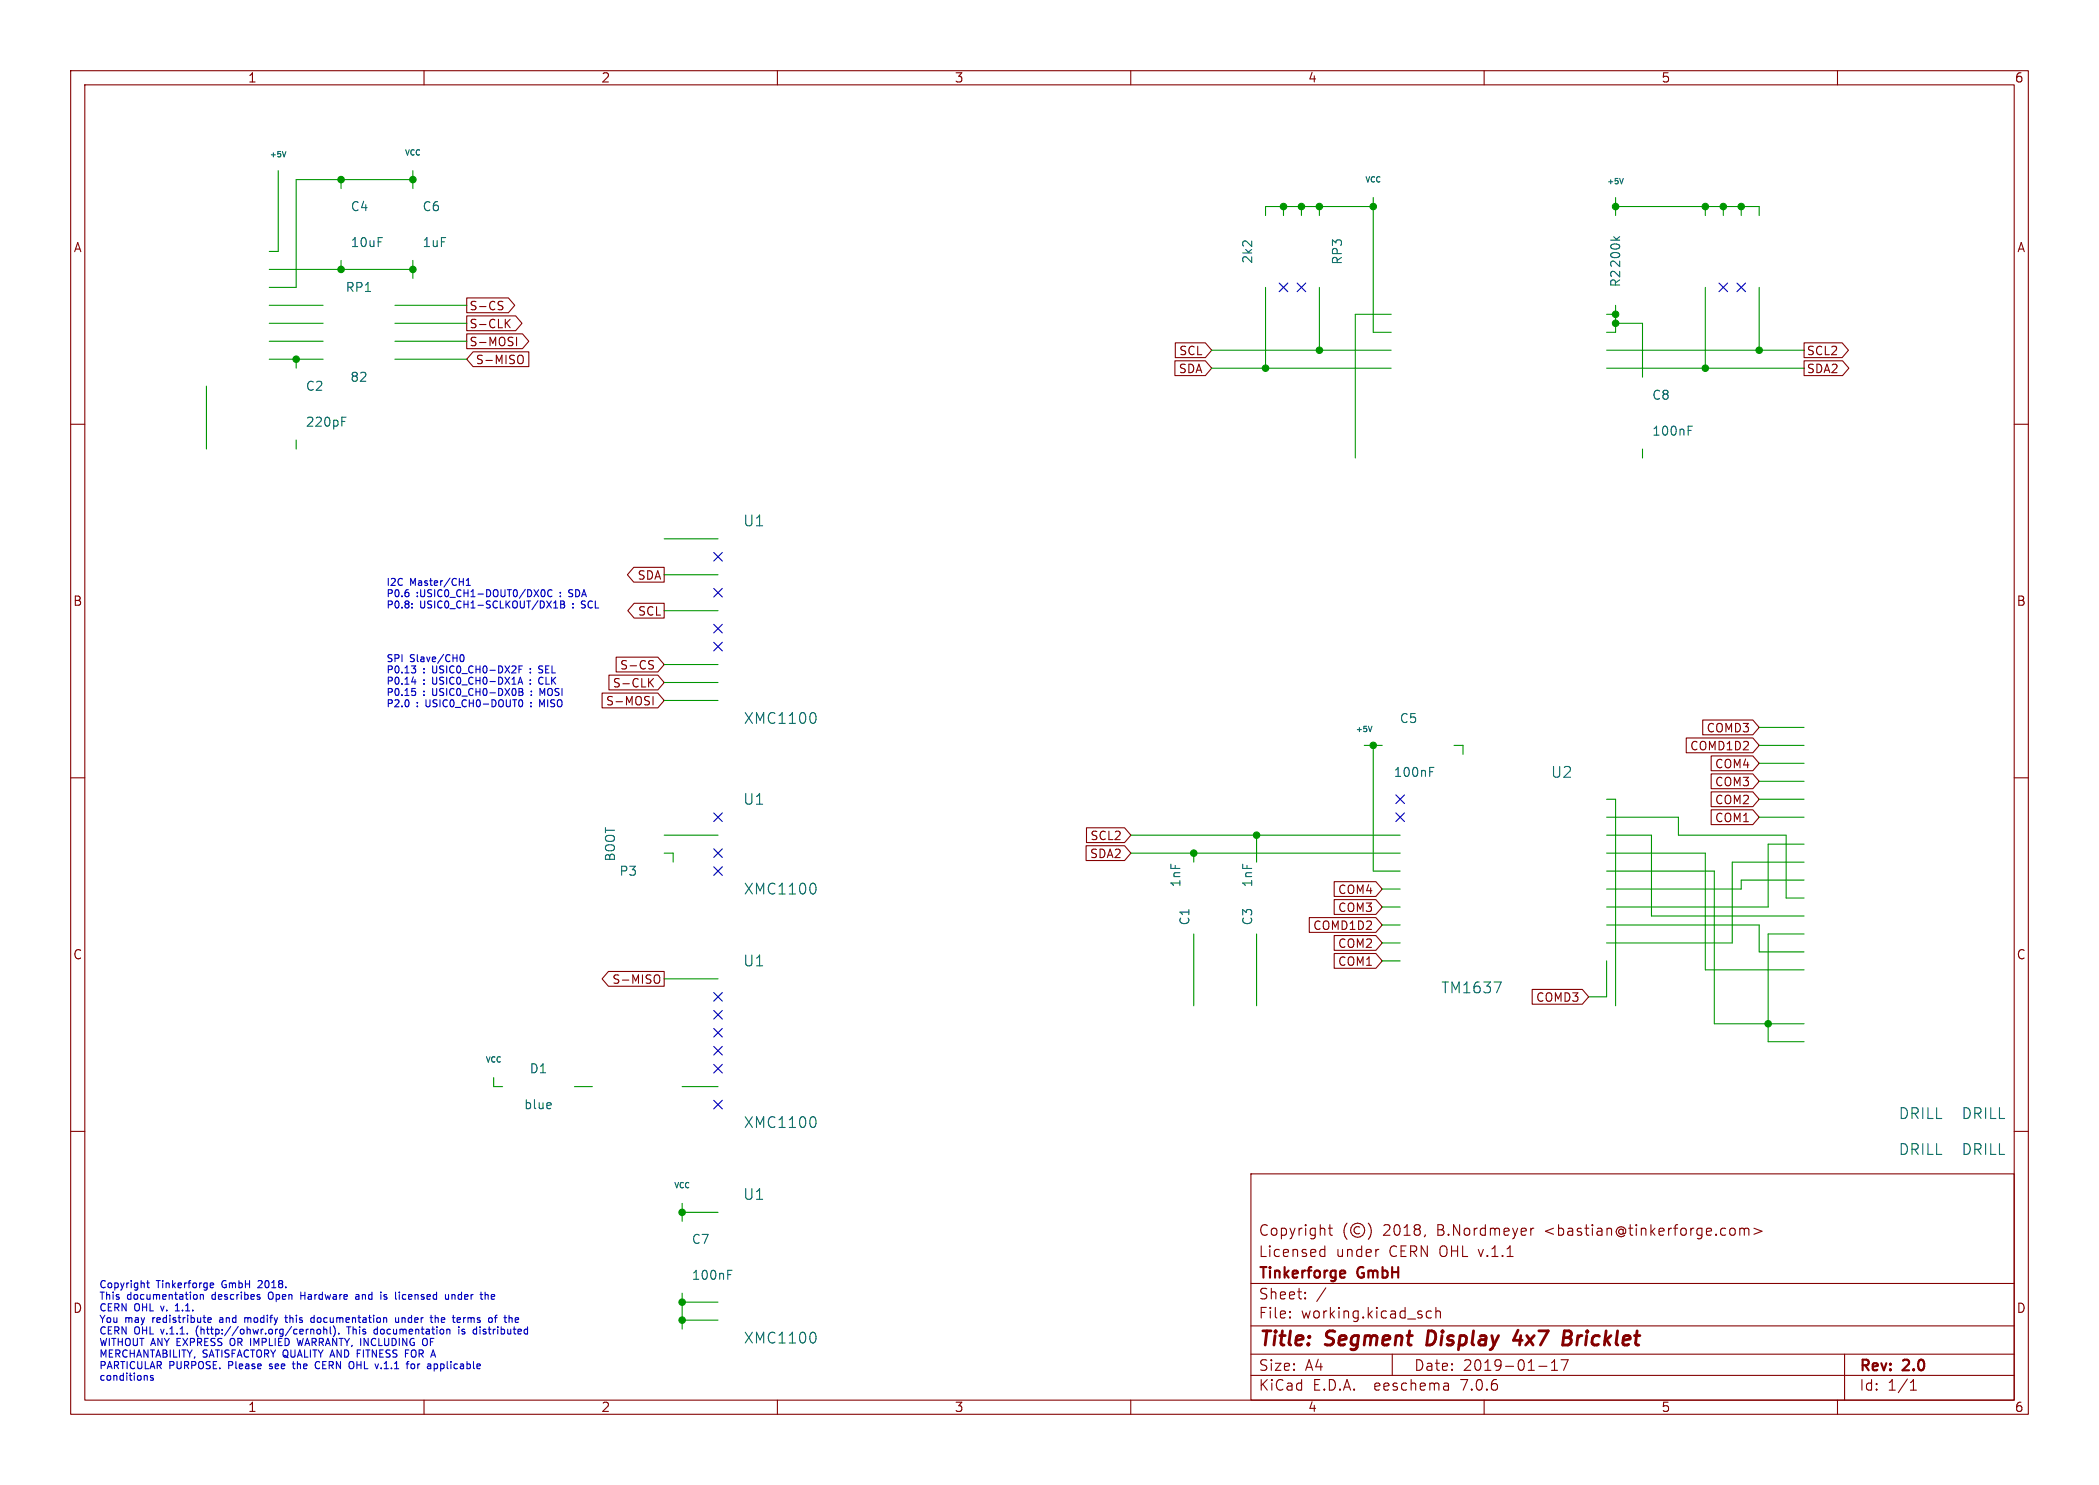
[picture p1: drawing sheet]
<svg xmlns="http://www.w3.org/2000/svg" width="297mm" height="210mm" viewBox="0 0 297 210" stroke-linecap="round" stroke-linejoin="round" font-family="sans-serif">
<g fill="none" stroke="#840000" stroke-width=".15">
<path d="M10 10h277v190h-277zM12 12h273v186h-273zM60 10v2M110 10v2M160 10v2M210 10v2M260 10v2M10 60h2M66 47.2h7.9l.9 1.1-.9 1h-7.9zM66 44.7h7l.9 1-.9 1.1h-7zM66 42.1h5.9l.9 1.1-.9 1h-5.9zM66.9 49.8h7.9v2h-7.9l-.9-1z"/>
<path d="M70.7 43.2l.3 .1 .2 .3-.3 .2h-.3M70.7 42.6l.5 .1M71.7 45.7l.5 .6M72.2 45.2l-.7 .6M73.1 47.7v1.2M73.5 50.2a.4 .4 0 0 1 .5 .4v.4a.4 .4 0 0 1-.5 .4M166.2 51h4.4l.8 1.1-.8 1h-4.4zM166.3 48.5h4.3l.8 1-.8 1.1h-4.3zM255.3 51h5.4l.9 1.1-.9 1h-5.4zM255.3 48.5h5.4l.9 1-.9 1.1h-5.4zM285 60h2M85.2 98h7.9l.9 1.1-.9 1h-7.9z"/>
<path d="M86.2 95.5h6.9l.9 1-.9 1.1h-6.9zM87.2 92.9h5.9l.9 1.1-.9 1h-5.9zM89.7 80.2h4.3v2.1h-4.3l-.9-1zM89.7 85.3h4.3v2.1h-4.3l-.9-1zM91.9 96.5l.6 .6M92 94l.3 .1 .2 .3-.3 .2h-.3M92 93.4l.5 .1M92.4 98.5v1.2M92.5 96l-.7 .6M10 110h2M153.7 119.6h5.4l.9 1.1-.9 1h-5.4zM153.7 117.1h5.4l.9 1-.9 1.1h-5.4z"/>
<path d="M238.6 104.4h9.4l.9 1-.9 1.1h-9.4zM240.9 101.8h7.1l.9 1.1-.9 1h-7.1zM242.1 114.5h5.9l.9 1.1-.9 1h-5.9zM242.1 106.9h5.9l.9 1.1-.9 1h-5.9zM242.1 112h5.9l.9 1-.9 1.1h-5.9zM242.1 109.4h5.9l.9 1.1-.9 1h-5.9zM285 110h2M86.1 137.4h7.9v2.1h-7.9l-.9-1.1zM92.8 137.9a.4 .4 0 0 1 .6 .4v.4a.4 .4 0 0 1-.6 .4M185.3 129.8h9.4l.9 1-.9 1.1h-9.4zM188.8 124.7h5.9l.9 1-.9 1.1h-5.9zM188.8 127.2h5.9l.9 1.1-.9 1h-5.9z"/>
<path d="M188.8 132.3h5.9l.9 1.1-.9 1h-5.9zM188.8 134.8h5.9l.9 1.1-.9 1h-5.9zM216.8 139.9h7.1l.9 1.1-.9 1h-7.1zM10 160h2M285 160h2M177 166h108v32h-108zM186.9 177.6l.1 .1 .5-.1M186.9 176.8l.1-.1 .5 .1M187.5 176.2v1.5M188 173.7h.5M188.2 173.2v1.3v.1l.3 .1M190.6 173a1.72 1.72 0 0 0 0 2.3"/>
<path d="M192.4 173.6a.52 .52 0 0 0-.8 .4 .52 .52 0 0 0 .8 .4M193.6 173a1.72 1.72 0 0 1 0 2.3M195 176.7h.1M201.7 174.6l-.2 .3M216.6 173.7v1M217 173.7l-.3 .1-.1 .2M245 173.7a.41 .41 0 0 1 .5 .3v.4a.41 .41 0 0 1-.5 .3M246.2 173.8a.37 .37 0 0 1 .6 .1M246.2 173.7v1M246.8 173.9l.2-.2 .4 .1 .1 .9M246.8 173.9v.8M248.2 173.7l1.1 .4-1.1 .5"/>
<path d="M60 198v2M110 198v2M160 198v2M177 194.5h108M177 191.5h108M177 187.5h108M177 181.5h108M182.5 186.3h.1l-.1 .1M182.5 186.3v.1M182.5 185.5v.1M182.5 185.5h.1l-.1 .1M184.7 183.6v.1"/>
<path d="M184.7 183.6h-.1l.1 .1M184.7 182.8v.1M184.7 182.8h-.1l.1 .1M187.6 182.1l-1.3 2M197 191.5v3M202.5 185.5l-.4-.1-.3 .3v.4l.2 .2 .1 .1 .4-.1M203.2 185.5a.37 .37 0 0 1 .6 .1v.8M203.2 184.9v1.5M204.9 195.7l.1 .9M205 196.5l-.2 .1M205 196h-.2M210 198v2"/>
<path d="M217.7 193.2h1.2M219.5 193.8h.9M219.5 192.7l.5-.4v1.5M220.9 192.3h1l-.7 1.5M260 198v2M261 191.5v6.5M270.3 196.6h.9M270.3 195.5l.4-.4v1.5"/>
<circle cx="192.1" cy="174" r="1"/>
</g>
<path d="M202.1 188.2l-.2 2h.4M214.8 188.1l-.7 1.4h1.3M215.2 188.9l-.2 1.3M221.2 189.2h.7M221.4 188.2h.6a.49 .49 0 0 1 .4 .5 .49 .49 0 0 1-.5 .5M221.9 189.2l.3 .1a.58 .58 0 0 1-.3 .9h-.8" fill="none" stroke="#840000" stroke-width=".4"/>
<path d="M190.1 179.7l.2 .1v.2l-.7 .2M190.3 180.6l-.2 .1" fill="none" stroke="#840000" stroke-width=".3"/>
<g fill="none" stroke="#0000c2" stroke-width=".15">
<path d="M58.2 96.4h.7M58.3 97.4h.5M58.3 85.9v.1M58.3 85.4v.1M58.6 94.6l.2 .1v.3l-.2 .2M58.6 97.7l.2 .2v.3l-.2 .2M58.7 96.1v.7M58.8 94.2l-.3 .4M65.2 92.7l.1-.1a.53 .53 0 0 1 .4 .5 .53 .53 0 0 1-.4 .5l-.2-.4zM66 82.8h.6M66 82.1l.3-.3v1M73.3 96.8l.3-1 .4 1"/>
<path d="M73.4 96.5h.5M73.4 94.6h.4M73.4 97.4l.5 .1 .1 .1-.2 .2M73.4 97.8h.4M73.5 99h.1a.53 .53 0 0 1 .4 .5 .53 .53 0 0 1-.4 .5l-.1-.1M73.8 97.8l.2 .2v.3l-.6 .1M73.9 94.2h-.5v1M75 95.1v.1M75 94.6h.1M75 96.1v.1M75 96.7v.1M75.1 99.9v.1"/>
<path d="M75.1 99.3v.1M75.2 98.3v.1M75.2 97.7v.1M76.2 95.1l.4 .1M76.6 95.8a.53 .53 0 0 0-.4 .5 .53 .53 0 0 0 .4 .5M76.6 83.8l.2-.4a.53 .53 0 0 1 .3 .5 .53 .53 0 0 1-.3 .5l-.2-.4M76.6 94.2h-.2l-.2 .2 .1 .2 .3 .1M76.7 99.7l-.3-.7v1M76.7 98.1l-.3-.7v1M78.1 83.5a.47 .47 0 0 0-.6 .3 .47 .47 0 0 0 .4 .6l.2-.1M78.3 86h.6M78.3 85.3l.3-.3v1"/>
<path d="M79.3 84.3v.1M79.3 83.8v.1M79.3 85h.4l.2 .2-.2 .3 .2 .1v.2l-.2 .2h-.4zM79.3 85.5h.4M80.5 84.3l.1 .1M80.6 83.4l-.1 .2 .1 .2M81.1 85.9v.1M81.1 85.4v.1M82.3 85.9l.1 .1M82.4 85l-.1 .2 .1 .2M20.7 194.5l.1 .2v.5M20.7 181.4h.4"/>
<path d="M20.9 181.1v.9l.2 .1M21.7 194.6l-.3-.1-.1 .2v.1l.4 .1v.2h-.4M24.8 185.4h.6M25 184.5l-.2 .2M27.6 183.1h.2l.1 .2v.4h-.3M27.8 187.9v.7M28.3 183.2l.2-.1h.2l.1 .6M28.3 183.1v.6M29.4 186.7l.5-.1-.1-.2-.2-.1-.2 .2 .1 .5h.3M29.7 181.6l.2-.2h.2l.1 .2v.1l-.5 .1M29.7 182l.2 .1h.3M31.1 186.7v.3"/>
<path d="M32.6 189.4v.7M34.6 186.3v.7M34.9 186.3l-.3 .1M36.6 181.1l-.1 .1M36.7 183.4l.1 .2-.1 .1M36.7 183.1h.1M37.1 181.5l-.6 .6h.6M38 182.9v.7M38.1 193.5l.1 .1M38.2 192.9v.3M40.3 186.3h.4M40.4 186v.9l.3 .1"/>
<path d="M41.4 192.9h.3M41.5 192.5v.9l.2 .2M42 189.3l.3 1 .2-.7 .2 .7M42.6 182.7v1M42.6 183.2h.5M44 186.8l.2 .2h.3M44 188v.7M44 188.1l.1-.1h.3v.7M44.5 186.4l-.3-.1-.2 .2M44.5 186v1M44.8 192.6a.5 .5 0 0 0-.2 .6 .5 .5 0 0 0 .6 .3M44.9 188h.3l.2 .2v.3l-.2 .2-.3-.1-.1-.1z"/>
<path d="M45.8 188.1l.2-.1h.2v.7M45.8 187.6v1.1M46.7 187.6v.9l.2 .2M47.2 187.5a1.19 1.19 0 0 1 0 1.5M47.9 188.6v.1M49.3 187.6v1.1M49.9 192.6a.72 .72 0 0 1 0 .9M50.4 183.1h.3l.1 .6M50.5 191.4h.4M50.8 183.3l-.3 .1-.2 .1 .2 .2h.3M53 188.6l.1 .1 .3-.1M53.4 188h-.3l-.1 .1"/>
<path d="M53.4 187.6v1.1M54.3 183.7h.4M54.7 183.1h-.2l-.2 .1 .1 .2 .3 .1M56 186.3v.7h.3l.1-.1M56.4 186.3v.7M56.5 182.7v.1M56.9 186.3v.7M57 183.1l-.1 .2 .1 .4M57 186.3l-.1 .1M57.4 191.4h.3M58.2 192.9h.3l.2 .2v.3l-.2 .2-.3-.1-.1-.1zM60.3 189.3a.72 .72 0 0 1 0 .9"/>
<path d="M61.4 192.9h.3l.2 .2-.1 .4h-.4M61.6 186.4l.1-.1 .3 .1v.6M61.6 186v1M63 183.1l.1 .6h.2h.2M63.5 183.1v.6M63.5 188l.2 .1v.6M64 183.1v.6M64.3 183.1h-.2l-.1 .1M64.9 187.6v.1M64.9 188v.7M65 186.3l.2 .3-.5 .1M65.1 187h-.1"/>
<path d="M65.4 188.6h.3M65.6 186.3v.7M65.6 186.4v.1M65.7 188h-.2l-.1 .1v.2l.3 .1M67.9 187.6v.1M67.9 188v.7M68.8 183.1l.3 .1v.5M69.6 183.1v.6M70 186.3h.3M70 183.3l-.5 .1M70.3 186l-.2 .1v.9M72.9 187h.4"/>
<path d="M72.9 186.4l.3-.1 .2 .3-.5 .1"/>
</g>
<g fill="none" stroke="#009600" stroke-width=".15">
<path d="M38.1 38.1h20.3M39.4 24.1v11.5h-1.3M48.3 25.4v1.3M48.3 36.8v1.3M58.4 24.1v2.6M58.4 36.8v2.6M58.4 25.4h-16.5v15.2h-3.8M181.6 29.2v1.3M184.1 29.2v1.3M186.7 29.2v1.3M194.3 27.9v19.1h2.5M194.3 29.2h-15.2v1.3"/>
<path d="M228.6 27.9v2.6M228.6 29.2h20.3v1.3M241.3 29.2v1.3M243.8 29.2v1.3M246.4 29.2v1.3M29.2 54.6v8.9M38.1 50.8h7.6M38.1 45.7h7.6M38.1 43.2h7.6M38.1 48.3h7.6M41.9 50.8v1.3M55.9 50.8h10.1"/>
<path d="M55.9 45.7h10.1M55.9 43.2h10.1M55.9 48.3h10.1M171.4 49.5h25.4M171.4 52.1h25.4M179.1 40.6v11.5M186.7 40.6v8.9M196.8 44.5h-5v20.3M227.3 49.5h28M227.3 52.1h28M227.3 44.5h1.3M228.6 43.2v3.8h-1.3"/>
<path d="M228.6 45.7h3.8v7.6M241.3 40.6v11.5M248.9 40.6v8.9M41.9 62.2v1.3M94 76.2h7.6M232.4 63.5v1.3M94 86.4h7.6M94 81.3h7.6M94 94h7.6M94 96.5h7.6M94 99.1h7.6M94 118.1h7.6"/>
<path d="M160 118.1h38.1M177.8 118.1v3.8M193 105.4h2.6M194.3 105.4v17.8h3.8M205.7 105.4h1.3v1.3M227.3 115.6h10.2v2.5h15.2v8.9h2.6M227.3 118.1h6.4v11.4h21.6M227.3 113h1.3v29.2M248.9 113h6.4M248.9 105.4h6.4M248.9 102.9h6.4M248.9 110.5h6.4"/>
<path d="M248.9 108h6.4M248.9 115.6h6.4M255.3 119.4h-5.1v8.9h-22.9M94 120.7h1.2v1.2M94 138.4h7.6M160 120.7h38.1M168.9 120.7v1.2M168.9 132.1v10.1M177.8 132.1v10.1M195.6 128.3h2.5M195.6 130.8h2.5M195.6 125.7h2.5"/>
<path d="M195.6 133.4h2.5M195.6 135.9h2.5M227.3 130.8h21.6v3.8h6.4M227.3 120.7h14v16.5h14M227.3 123.2h15.3v21.6h12.7M227.3 135.9v5.1h-2.5M255.3 132.1h-5.1v15.2h5.1M255.3 124.5h-8.9v1.2h-19.1M255.3 121.9h-10.2v11.5h-17.8M69.8 152.4v1.3h1.3M81.3 153.7h2.5M96.5 153.7h5.1"/>
<path d="M96.5 170.2v2.5M96.5 171.5h5.1M96.5 186.7h5.1M96.5 182.9v5.1M96.5 184.2h5.1"/>
</g>
<g fill="none" stroke="#000084" stroke-width=".15">
<path d="M181 40l1.2 1.2M182.2 40l-1.2 1.2M183.5 40l1.3 1.2M184.8 40l-1.3 1.2M243.2 40l1.2 1.2M244.4 40l-1.2 1.2M245.8 40l1.2 1.2M247 40l-1.2 1.2M101 78.1l1.2 1.2M102.2 78.1l-1.2 1.2M101 88.3l1.2 1.2M101 83.2l1.2 1.2"/>
<path d="M101 90.8l1.2 1.2M102.2 88.3l-1.2 1.2M102.2 83.2l-1.2 1.2M102.2 90.8l-1.2 1.2M101 115l1.2 1.2M102.2 115l-1.2 1.2M197.5 115l1.2 1.2M197.5 112.4l1.2 1.2M198.7 115l-1.2 1.2M198.7 112.4l-1.2 1.2M101 120l1.2 1.3M101 122.6l1.2 1.2"/>
<path d="M102.2 120l-1.2 1.3M102.2 122.6l-1.2 1.2M101 148l1.2 1.2M101 142.9l1.2 1.2M101 145.4l1.2 1.3M101 140.4l1.2 1.2M101 155.6l1.2 1.2M101 150.5l1.2 1.2M102.2 148l-1.2 1.2M102.2 142.9l-1.2 1.2M102.2 145.4l-1.2 1.3M102.2 140.4l-1.2 1.2"/>
<path d="M102.2 155.6l-1.2 1.2M102.2 150.5l-1.2 1.2"/>
</g>
<g fill="none" stroke="#006464" stroke-width=".15">
<path d="M40.5 21.4l-.3 .8M228.3 33.5l.5 .5M229.2 33.5l-.5 .3M229.7 25.2l-.3 .8M48.4 59.6h.4M48.4 59h.6M238.9 60.9h.4M238.9 60.3h.6M115.2 100.8a1.14 1.14 0 0 1 0 1.4M194.1 102.7l-.2 .8M202.3 109.1h.4M202.3 108.5h.6"/>
<path d="M115.2 125a1.14 1.14 0 0 1 0 1.4M211.4 138.9h1l-.6 1.5M77.9 156l.1 .2-.6 .2M115.2 158a1.14 1.14 0 0 1 0 1.4M103 179.6h.6M103 180.3h.4M115.2 188.5a1.14 1.14 0 0 1 0 1.4"/>
</g>
<g fill="#009600" stroke="#009600" stroke-width=".15">
<circle cx="96.5" cy="186.7" r=".46"/>
<circle cx="96.5" cy="184.2" r=".46"/>
<circle cx="96.5" cy="171.5" r=".46"/>
<circle cx="186.7" cy="29.2" r=".46"/>
<circle cx="186.7" cy="49.5" r=".46"/>
<circle cx="194.3" cy="29.2" r=".46"/>
<circle cx="184.1" cy="29.2" r=".46"/>
<circle cx="181.6" cy="29.2" r=".46"/>
<circle cx="250.2" cy="144.8" r=".46"/>
<circle cx="48.3" cy="38.1" r=".46"/>
<circle cx="41.9" cy="50.8" r=".46"/>
<circle cx="58.4" cy="38.1" r=".46"/>
<circle cx="48.3" cy="25.4" r=".46"/>
<circle cx="58.4" cy="25.4" r=".46"/>
<circle cx="194.3" cy="105.4" r=".46"/>
<circle cx="177.8" cy="118.1" r=".46"/>
<circle cx="168.9" cy="120.7" r=".46"/>
<circle cx="228.6" cy="29.2" r=".46"/>
<circle cx="228.6" cy="45.7" r=".46"/>
<circle cx="248.9" cy="49.5" r=".46"/>
<circle cx="241.3" cy="52.1" r=".46"/>
<circle cx="243.8" cy="29.2" r=".46"/>
<circle cx="241.3" cy="29.2" r=".46"/>
<circle cx="228.6" cy="44.5" r=".46"/>
<circle cx="246.4" cy="29.2" r=".46"/>
<circle cx="179.1" cy="52.1" r=".46"/>
</g>
<g font-size="2.8" fill="#840000">
<text x="178" y="190.9">Title:</text>
<text x="187.7" y="190.9">Segment</text>
<text x="202.7" y="190.9">Display</text>
<text x="215.8" y="190.9">4x7</text>
<text x="223.6" y="190.9">Bricklet</text>
</g>
<g font-size="2.1" fill="#006464">
<text x="105.1" y="74.7">U1</text>
<text x="105.2" y="102.6">XMC1100</text>
<text x="219.4" y="110.2">U2</text>
<text x="105.1" y="114">U1</text>
<text x="105.2" y="126.7">XMC1100</text>
<text x="105.1" y="136.9">U1</text>
<text x="203.8" y="140.7">TM1637</text>
<text x="105.2" y="159.7">XMC1100</text>
<text x="268.6" y="158.5">DRILL</text>
<text x="277.5" y="158.5">DRILL</text>
<text x="268.6" y="163.6">DRILL</text>
<text x="277.5" y="163.6">DRILL</text>
<text x="105.1" y="169.9">U1</text>
<text x="105.2" y="190.2">XMC1100</text>
</g>
<g font-size="2.1" fill="#840000">
<text x="178" y="178">Licensed</text>
<text x="178" y="175">Copyright</text>
<text x="189" y="178">under</text>
<text x="195.7" y="175">2018,</text>
<text x="196.6" y="178">CERN OHL v.1.1</text>
<text x="203.5" y="175">B.Nordmeyer</text>
<text x="218.8" y="175">&lt;bastian@tinkerforge.com&gt;</text>
<text x="178" y="184">Sheet:</text>
<text x="178" y="181.2">Tinkerforge</text>
<text x="192.2" y="181.2">GmbH</text>
<text x="178" y="186.7">File:</text>
<text x="184.1" y="186.7">working.kicad_sch</text>
<text x="178" y="196.9">KiCad</text>
<text x="178" y="194.1">Size:</text>
<text x="184.7" y="194.1">A4</text>
<text x="185.7" y="196.9">E.D.A.</text>
<text x="194.6" y="196.9">eeschema</text>
<text x="200" y="194.1">Date:</text>
<text x="207" y="196.9">7.0.6</text>
<text x="207" y="194.1">2019-01-17</text>
<text x="263" y="194.3">Rev:</text>
<text x="263" y="196.9">Id:</text>
<text x="267.1" y="196.9">1/1</text>
<text x="269.4" y="194.3">2.0</text>
</g>
<g font-size="1.8" fill="#840000">
<text x="35" y="11.9">1</text>
<text x="85" y="11.9">2</text>
<text x="135" y="11.9">3</text>
<text x="185" y="11.9">4</text>
<text x="235" y="11.9">5</text>
<text x="285" y="11.9">6</text>
<text x="10.3" y="35.9">A</text>
<text x="285.3" y="35.9">A</text>
<text x="10.3" y="85.9">B</text>
<text x="285.3" y="85.9">B</text>
<text x="10.3" y="135.9">C</text>
<text x="285.3" y="135.9">C</text>
<text x="10.3" y="185.9">D</text>
<text x="285.3" y="185.9">D</text>
<text x="35" y="199.9">1</text>
<text x="85" y="199.9">2</text>
<text x="135" y="199.9">3</text>
<text x="185" y="199.9">4</text>
<text x="235" y="199.9">5</text>
<text x="285" y="199.9">6</text>
</g>
<g font-size="1.8" fill="#006464">
<text x="49.5" y="30.1">C4</text>
<text x="49.5" y="35.2">10uF</text>
<text x="59.7" y="30.1">C6</text>
<text x="59.7" y="35.2">1uF</text>
<text x="48.8" y="41.5">RP1</text>
<text x="177.4" y="37.4" transform="rotate(-90 177.4 37.4)">2k2</text>
<text x="190.1" y="37.5" transform="rotate(-90 190.1 37.5)">RP3</text>
<text x="229.5" y="40.7" transform="rotate(-90 229.5 40.7)">R2</text>
<text x="229.5" y="38" transform="rotate(-90 229.5 38)">200k</text>
<text x="43.2" y="55.5">C2</text>
<text x="49.5" y="54.2">82</text>
<text x="233.7" y="56.7">C8</text>
<text x="43.2" y="60.6">220pF</text>
<text x="233.7" y="61.8">100nF</text>
<text x="198" y="102.5">C5</text>
<text x="197.1" y="110.1">100nF</text>
<text x="87.2" y="121.9" transform="rotate(-90 87.2 121.9)">BOOT</text>
<text x="87.6" y="124.1">P3</text>
<text x="167.2" y="125.6" transform="rotate(-90 167.2 125.6)">1nF</text>
<text x="177.4" y="125.6" transform="rotate(-90 177.4 125.6)">1nF</text>
<text x="168.5" y="131" transform="rotate(-90 168.5 131)">C1</text>
<text x="177.4" y="131" transform="rotate(-90 177.4 131)">C3</text>
<text x="74.9" y="152">D1</text>
<text x="74.1" y="157.1">blue</text>
<text x="97.8" y="176.1">C7</text>
<text x="97.8" y="181.2">100nF</text>
</g>
<g font-size="1.7" fill="#840000">
<text x="66.3" y="46.6">S-CLK</text>
<text x="66.3" y="44.1">S-CS</text>
<text x="66.3" y="49.2">S-MOSI</text>
<text x="67.2" y="51.7">S-MISO</text>
<text x="166.7" y="53">SDA</text>
<text x="166.7" y="50.4">SCL</text>
<text x="255.6" y="53">SDA2</text>
<text x="255.6" y="50.4">SCL2</text>
<text x="90.1" y="82.2">SDA</text>
<text x="90.2" y="87.3">SCL</text>
<text x="87.6" y="94.9">S-CS</text>
<text x="85.6" y="100">S-MOSI</text>
<text x="86.6" y="97.4">S-CLK</text>
<text x="239" y="106.3">COMD1D2</text>
<text x="241.4" y="103.8">COMD3</text>
<text x="242.6" y="108.9">COM4</text>
<text x="242.6" y="113.9">COM2</text>
<text x="242.6" y="111.4">COM3</text>
<text x="154.2" y="119">SCL2</text>
<text x="242.6" y="116.5">COM1</text>
<text x="154.1" y="121.6">SDA2</text>
<text x="185.7" y="131.7">COMD1D2</text>
<text x="189.2" y="126.6">COM4</text>
<text x="189.2" y="129.2">COM3</text>
<text x="189.2" y="134.3">COM2</text>
<text x="189.2" y="136.8">COM1</text>
<text x="86.5" y="139.3">S-MISO</text>
<text x="217.2" y="141.9">COMD3</text>
</g>
<g font-size="1.4" fill="#0000c2">
<text x="54.6" y="82.9">I2C</text>
<text x="58" y="82.9">Master/CH1</text>
<text x="54.6" y="84.5">P0.6</text>
<text x="54.6" y="86.1">P0.8:</text>
<text x="59" y="84.5">:USIC0_CH1-DOUT0/DX0C</text>
<text x="59.4" y="86.1">USIC0_CH1-SCLKOUT/DX1B</text>
<text x="81" y="84.5">SDA</text>
<text x="82.7" y="86.1">SCL</text>
<text x="54.6" y="93.7">SPI</text>
<text x="54.6" y="95.3">P0.13</text>
<text x="58" y="93.7">Slave/CH0</text>
<text x="59.9" y="95.3">:</text>
<text x="61.4" y="95.3">USIC0_CH0-DX2F</text>
<text x="77" y="95.3">SEL</text>
<text x="54.6" y="96.9">P0.14</text>
<text x="54.6" y="98.5">P0.15</text>
<text x="54.6" y="100.1">P2.0</text>
<text x="59" y="100.1">:</text>
<text x="59.9" y="96.9">:</text>
<text x="59.9" y="98.5">:</text>
<text x="60.5" y="100.1">USIC0_CH0-DOUT0</text>
<text x="61.4" y="96.9">USIC0_CH0-DX1A</text>
<text x="61.4" y="98.5">USIC0_CH0-DX0B</text>
<text x="77" y="96.9">CLK</text>
<text x="77.1" y="100.1">MISO</text>
<text x="77.1" y="98.5">MOSI</text>
<text x="14" y="182.2">Copyright</text>
<text x="14" y="183.9">This</text>
<text x="14" y="185.5">CERN</text>
<text x="18" y="183.9">documentation</text>
<text x="19" y="185.5">OHL</text>
<text x="22.2" y="182.2">Tinkerforge</text>
<text x="23" y="185.5">v.</text>
<text x="25.3" y="185.5">1.1.</text>
<text x="30.2" y="183.9">describes</text>
<text x="31.6" y="182.2">GmbH</text>
<text x="37" y="182.2">2018.</text>
<text x="38.4" y="183.9">Open</text>
<text x="43.2" y="183.9">Hardware</text>
<text x="51.3" y="183.9">and</text>
<text x="55.1" y="183.9">is</text>
<text x="57.4" y="183.9">licensed</text>
<text x="64.7" y="183.9">under</text>
<text x="70" y="183.9">the</text>
<text x="14" y="187.2">You</text>
<text x="14" y="188.8">CERN</text>
<text x="14" y="190.4">WITHOUT ANY EXPRESS</text>
<text x="17.7" y="187.2">may</text>
<text x="19" y="188.8">OHL</text>
<text x="21.8" y="187.2">redistribute</text>
<text x="23" y="188.8">v.1.1.</text>
<text x="28.2" y="188.8">(http://ohwr.org/cernohl).</text>
<text x="31.5" y="187.2">and</text>
<text x="33" y="190.4">OR IMPLIED</text>
<text x="35.3" y="187.2">modify</text>
<text x="41.4" y="187.2">this</text>
<text x="43.1" y="190.4">WARRANTY, INCLUDING</text>
<text x="45.2" y="187.2">documentation</text>
<text x="49.9" y="188.8">This</text>
<text x="53.9" y="188.8">documentation</text>
<text x="57.4" y="187.2">under</text>
<text x="61.3" y="190.4">OF</text>
<text x="62.7" y="187.2">the</text>
<text x="66.1" y="187.2">terms</text>
<text x="66.1" y="188.8">is</text>
<text x="68.4" y="188.8">distributed</text>
<text x="71.4" y="187.2">of</text>
<text x="14" y="192.1">MERCHANTABILITY,</text>
<text x="14" y="193.7">PARTICULAR</text>
<text x="14" y="195.3">conditions</text>
<text x="23.9" y="193.7">PURPOSE.</text>
<text x="28.7" y="192.1">SATISFACTORY QUALITY AND</text>
<text x="32.5" y="193.7">Please</text>
<text x="38.6" y="193.7">see</text>
<text x="42.2" y="193.7">the</text>
<text x="45.6" y="193.7">CERN</text>
<text x="50.6" y="193.7">OHL</text>
<text x="51.2" y="192.1">FITNESS</text>
<text x="54.6" y="193.7">v.1.1</text>
<text x="58.3" y="192.1">FOR</text>
<text x="59.3" y="193.7">for</text>
<text x="62.5" y="193.7">applicable</text>
</g>
<g font-size="1.1" fill="#006464">
<text x="38.1" y="22.5">+5V</text>
<text x="57.2" y="22.2">VCC</text>
<text x="193.1" y="26">VCC</text>
<text x="227.3" y="26.3">+5V</text>
<text x="191.7" y="103.7">+5V</text>
<text x="68.6" y="150.5">VCC</text>
<text x="95.3" y="168.2">VCC</text>
</g>
</svg>
